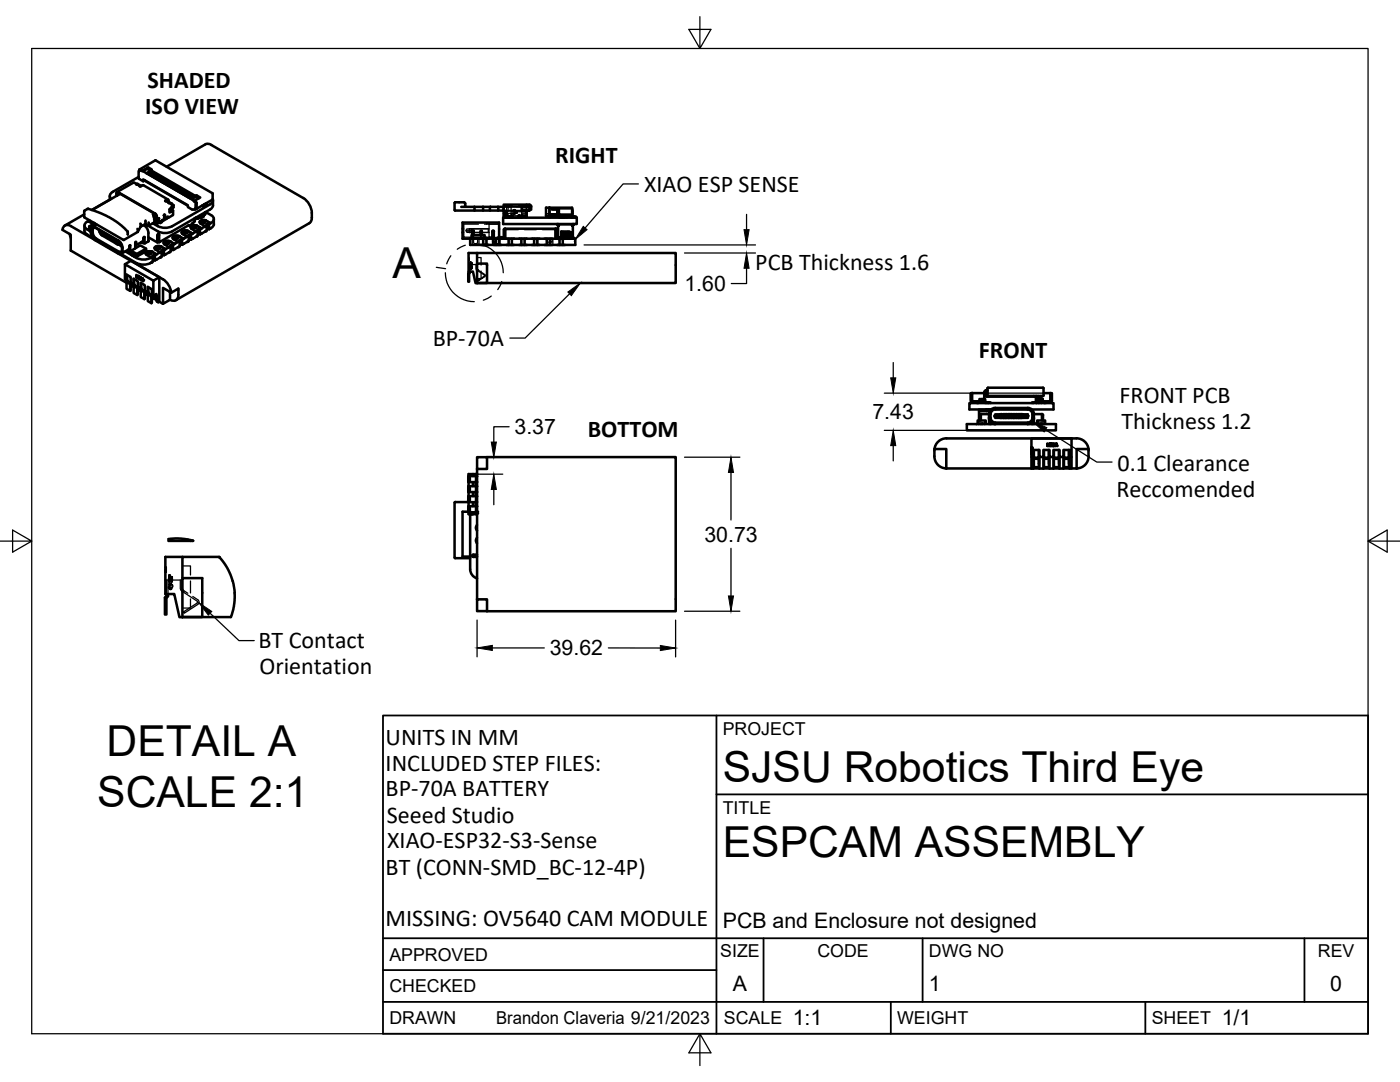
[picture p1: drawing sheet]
<svg xmlns="http://www.w3.org/2000/svg" width="279mm" height="216mm" viewBox="0 0 279 216" stroke-linecap="round" stroke-linejoin="round" font-family="sans-serif">
<!-- layer: Visible -->
<g fill="none" stroke="#000" stroke-width=".51">
<path d="M21.9 39.8l-3.6 2.1M21.9 39.1v.8M23.2 39.1l.1-.7h.3l7.4 4.2 .3 .6v1M23.2 39.1h.1M23.6 38.9l-.1-.3-.1 .4M23.6 38.7h.1M23.6 38.4l7.3 4.3M23.6 38.4l-.2 .1-.1 .6M23.7 38.5l-.2 .1 .2-.1M23.8 38.6l-.1 .2M24 38.7l-5.6 3.2M27.2 36.8l-.4-.3h-.2l-3.3 1.8"/>
<path d="M27.2 36.7l.2 .1M27.4 36.7l-.2 .1M27.4 36.8l.5 .3M27.4 36.7h.1M27.5 36.7l.7 .4M27.7 35.3l-5.2 3a.84 .84 0 0 0-.3 1.4M27.7 35.6v-1.4l.3-.3 10.8 6.2M27.7 35.5l.9 .7v-.4l8.9 5.2v.3l.8 .5M27.7 34.1h.1M27.8 34.1v-.3l.5 .3 1.3-.7 .7 .4-.2 .1 8.9 5.2 .2-.1 .8 .4-1.3 .7M27.9 37.1v.1M28.4 37l-.4 .2-.1-.1"/>
<path d="M28.6 37h-.2M28.6 37l4.9 2.8M28.9 36h.1M28.9 36l8.6 5M28.9 36l-.3 .2M29.6 33.4v.4M29.8 34.7l.1 .2M29.8 34.7l-.1 .1M30 34.8h.1M30 34.1l-.8 .5M30.1 34.1h-.1M30.1 34.1l-.7-.4-.9 .5"/>
<path d="M30.1 33.9v.3M30.2 34.9v.2M30.2 34.9l-.2 .1M30.3 34.9v.1M30.4 34.4l-.4-.2-.7 .4M30.5 34.4l-.5 .4-.2-.1 .6-.4 .1 .2M30.5 35.1l.1 .2M30.5 35.1l-.1 .1M30.7 35.2h.1M30.7 34.6l-.2-.1-.7 .4M30.9 34.6l-.6 .3h-.1l.6-.4 .1 .2M30.9 35.5h.1"/>
<path d="M30.9 35.3v.2M30.9 35.3l-.2 .1M31 32l-3.2 1.8M31.1 35.4h.1M31.1 32l11.3 6.5M31.1 34.8l-.2-.1-.7 .4M31.3 34.8l-.6 .4-.2-.1 .6-.3 .2 .1M31.3 35.5v.2M31.3 35.5l-.2 .1M31.4 35.6h.1M31.4 35l-.2-.1-.7 .4M31.6 35.7v.2"/>
<path d="M31.6 35.7l-.2 .1M31.6 35l-.5 .4-.2-.1 .6-.4 .1 .2M31.7 35.8h.1M31.8 35.2l-.2-.1-.7 .4M31.8 36l.2-.1v.2M32 35.2l-.6 .4-.1-.1 .5-.3 .2 .1M32.1 36h.1M32.1 35.4l-.1-.1-.8 .4M32.3 35.4l-.6 .4-.1-.1 .6-.3 .1 .1M32.3 36.3h.1M32.3 36.1v.2M32.3 36.1l-.1 .1"/>
<path d="M32.4 36.2h.1M32.5 35.6l-.2-.1-.7 .4M32.5 36.4l.2-.1v.2M32.7 36.5h.1M32.7 35.6l-.6 .4-.1-.1 .5-.3 .2 .1M32.8 36.4h.1M32.9 35.8l-.2-.1-.8 .4M33 35.9l-.6 .3-.1-.1 .6-.3 .1 .1M33 36.5l.1 .2M33 36.6h-.1M33.2 36.6h.1M33.2 36l-.2-.1-.7 .4"/>
<path d="M33.2 36.9l.2-.2v.2M33.3 33.3l7.7-4.5a1.15 1.15 0 0 1 1.2 .1l18.3 10.6a4 4 0 0 1 1.7 3.9M33.3 40l-.3 .2M33.4 40l.1 .2M33.4 36l-.6 .4-.1-.1 .5-.3 .2 .1M33.5 36.8h.1M33.5 36.2l-.1-.1-.8 .4M33.7 36.3l-.5 .3-.2-.1 .6-.3 .1 .1M33.7 36.9l.1 .2M33.7 37l-.2 .1M33.9 37h.1M33.9 36.4l-.2-.1-.7 .4"/>
<path d="M34.1 36.5l-.6 .3-.1-.1 .6-.3 .1 .1M34.1 37.1v.2M34.1 37.2l-.2 .1M34.2 37.2h.1M34.3 36.6l-.2-.1-.8 .4M34.4 36.7l-.5 .3-.2-.1 .6-.3 .1 .1M34.4 37.3l.1 .2M34.4 37.4l-.1 .1M34.6 37.4h.1M34.6 36.8l-.2-.1-.7 .4M34.8 36.9l-.6 .3-.1-.1 .5-.3 .2 .1M34.8 37.7h.1"/>
<path d="M34.8 37.5v.2M34.8 37.6l-.2 .1M34.9 37.6v.1M35 37l-.2-.1-.7 .4M35.1 37.7l.1 .2M35.1 37.8l-.1 .1M35.2 37.1l-.6 .3-.2-.1 .6-.3 .2 .1M35.3 37.8h.1M35.3 37.2l-.2-.1-.7 .4M35.5 37.3l-.6 .3-.1-.1 .6-.3 .1 .1M35.5 37.9l.6-.3 .1 .1-.6 .3zM35.5 37.9v.2"/>
<path d="M35.5 38l-.2 .1M35.6 38v.1M35.7 37.4l-.2-.1-.7 .4M35.9 37.5l-.6 .3-.2-.1 .6-.3 .2 .1M35.9 38.1v.2M35.9 38.3h.1M35.9 38.2l-.2 .1M36 38.2v.1M36 37.6l-.1-.1-.8 .5M36 38.5l.2-.1v.1M36.2 38.4l.6-.4 .1 .1-.6 .3zM36.2 38.5h.1"/>
<path d="M36.3 38.4v.1M36.4 37.8l-.2-.1-.7 .5M36.4 38.7l.2-.2v.2M36.6 37.9l-.6 .3-.1-.1 .5-.3 .2 .2M36.7 38.6v.1M36.7 38l-.1-.1-.8 .5M36.9 38.8l.1 .1M36.9 38.8l-.2 .1M37.1 38.8v.1M37.1 38.2l-.2-.1-.7 .5M37.1 39.1l.2-.2v.2M37.3 38.3l-.6 .3-.1-.1 .5-.3 .2 .2"/>
<path d="M37.4 39v.1M37.4 38.4h-.1l-.8 .4M37.6 39.2l.1 .1M37.6 39.2l-.2 .1M37.6 38.5l-.5 .3h-.2l.6-.4 .1 .1M37.8 39.2v.1M37.8 38.7l-.2-.2-.7 .5M38 38.7l-.6 .3-.1-.1 .5-.3 .2 .2M38 39.4l-.2 .1M38 39.4v.1M38.1 39.5h.1M38.1 38.9l-.1-.1-.8 .4"/>
<path d="M38.3 38.9l-.5 .3h-.2l.6-.4 .1 .2M38.5 39.1l-.2-.1-.7 .4M38.7 39.1l-.6 .4-.1-.1 .5-.4 .2 .2M39 39.3l-.3-.1-.7 .4M39 39.1v.2M39 39.3l-.8 .5M39 39.3l.6 .3M39.2 39v.4M42.4 38.5v1.3l-3.2 1.9-.2-.2v.3M42.4 39.7a.88 .88 0 0 1-.5 1.1M42.5 40v1.2l-.3 .4-7.8 4.6a3.1 3.1 0 0 1-2.9 0l-2.5-1.5 .6 .3 .1-.6M13.9 46.7l.2 .8"/>
<path d="M16.8 42.8l-3.8 2.2M16.8 45l.1 1.2a2.57 2.57 0 0 0 1.5 1.2M16.9 42l.7-.3 2.4 .8 1.9 .9 1.7 1.1 1.3 1.1 .6 .6v.6M16.9 43.4l7.7 4.5M16.9 42v1.4M17.4 44.2l.2-.1 .9 .6M17.4 45.8l.7 .4M17.4 44.2l-.5 .6 .2 .7 .3 .3M17.4 41.7h.1M17.8 45.9l.3 .2zM17.9 44l-.3 .1M17.9 45.8l-.1 .1"/>
<path d="M18.1 45.8a2.11 2.11 0 0 0 .9 2.1l4.6 2.7h.6l.3-.5M18.1 46.1h.1M18.1 46v.1M18.2 45.4l-.4-.2v.5l.3 .2M18.2 45.9v.6M18.2 46.5a1.67 1.67 0 0 0 .8 1.3M18.2 45.9l.3-.5h.5l4.6 2.7M18.5 46.4a1.48 1.48 0 0 0 .7 1.2M18.5 44.7h.1M18.7 44.4l.2 .1M18.8 47.8l-4.6-2.7a1.02 1.02 0 0 0-1.1-.2 1.02 1.02 0 0 0-.6 1l1.6 .9v3.2l11.2 6.4M18.8 45.4l-.2 .2-.1 .8"/>
<path d="M18.9 44.6l-1.1 .6M19 47.8l4.9 2.7 .4-.2v-.9M19 45.3l4.6 2.6 .5 .5a2.15 2.15 0 0 1 .3 1.7M19 45.3h-.6l-.3 .5M19.2 47.6l4.5 2.6M19.2 44.8l-.8 .5M19.7 45.9l.5 .8M19.9 46v.4M20.2 46.1v.6l.3 .2M20.2 46.7v.1l.3 .2M20.2 46.6h-.2M20.3 46.9l3.1 1.8"/>
<path d="M20.3 46.2v.1l3.3 2M20.3 46.3v.2M20.6 46.8l-.1 .2 .1-.2-.3-.3 3.1 1.8M23 48.3v.2l.4 .2v-.2M23.4 48.7h.7M23.4 48.7l.8 .1M23.4 48.3v.2M23.6 48.1a1.67 1.67 0 0 1 .7 1.3M23.8 48.3h-.4M23.8 50.7l8.7 5M24 48.5l-1-.2 .4 .2h.6M24.1 50.7l3.2 1.8"/>
<path d="M24.2 48.9l-.2 .1 .3 .2M24.3 49.1h.1M24.3 50.2l-.3 .1-.3-.1M24.6 47.9h.1M24.9 52.7l5.7 3.3v3l-.3-.1v-1.2l-.8-.5v1.2l-.6-.4v-1.1l-.9-.5v1.2l-.5-.4v-1.1l-.9-.5v1.1l-.5-.3v-1.1l-.9-.5v1.1l-.3-.1zM24.9 52.7l1.2-.7 5.7 3.3v4.9M25 50.2l2.7 1.5 1.4 .1 1.1-.4-1.1-.8a.84 .84 0 0 1 1.2-.4M25.3 56.3l.7 .4v1.3l-.7-.4zM25.4 54.9v1.1l.7 .4-.1 .3M25.4 55.8l-.2 .1M25.4 56l-.1 .3M25.5 46.8h.1"/>
<path d="M25.5 46.7h.1M25.5 49.8l-1.3 .9M25.6 49.8l.4-.9v1.3M25.8 50l-.1 .2h.3M25.8 49.6v.7M26.1 56.6l.1 .6M26.1 50.7l.4 .3zM26.2 56.5l-.1 1.5h-.1M26.2 50.1l-.2 .1M26.3 50.6l-.2 .1M26.4 56.6v.5l-.3 .1M26.4 57.1l.3 .1"/>
<path d="M26.6 50.8l-.1 .1M26.7 57.1l.7 .4v1.4l-.7-.4zM26.7 51l.3 .3zM26.7 50.8l-.2 .2M26.8 55.7v1.2l.7 .3M26.8 56.6l-.2 .1M26.8 56.9l-.1 .2M26.9 50.9l-.2 .1M27.2 48.3v.2M27.2 51.1l-.2 .1M27.2 48.3l-.2 .1-.1 1.2M27.2 48.5l-.2 .5"/>
<path d="M27.2 54.9l.2 .5-.2-.1zM27.2 55.2v.1M27.2 51.2l-.2 .1M27.3 52.5l1.3 .3 1.4-.3M27.3 50.7l1.8-1.1v.5l-1.8 1.1zM27.3 50.7l-1.1-.7v.5l1.1 .7M27.4 45.7l.1 .5M27.4 55.1l.3 .1h-.2l.2 .3-.2-.1zM27.5 55.2h-.1M27.5 46.3l-2.8 1.6M27.5 55.1h.1M27.5 57.4l.1 .6"/>
<path d="M27.5 57.3l-.1 .2M27.5 46.2v.1M27.6 57.3l-.2 1.6M27.6 55.5h.1M27.6 55.1h.1M27.7 55.2l.2 .1-.1-.1 .1 .3-.1 .1 .1 .1-.2-.1zM27.8 55.2h.1M27.8 55.6h-.1M27.8 55.4h.1M27.8 57.4v.5l-.3 .1M27.8 57.9l.3 .2M28 55.3l.2 .2v.3l-.2-.1z"/>
<path d="M28 44.6l.1 .1M28 55.4v.3h.2M28 55.7h.1M28.1 55.4h.1M28.1 44.7v.5M28.1 45.2l-.6 1.1M28.1 45.2h.1M28.1 57.9l.7 .4v1.4l-.7-.4zM28.1 55.4l.2 .2M28.1 55.8h.1M28.2 48.3l.2 .2M28.2 56.5v1.2l.7 .3"/>
<path d="M28.2 57.5l-.2 .1M28.2 57.7l-.1 .2M28.3 55.7v.1M28.4 48.5h.1M28.4 55.6l.2 .5-.3-.2zM28.4 55.8l-.1 .1M28.4 55.8v.1M28.5 55.6v.3M28.5 55.6h.1M28.5 55.6l-.1 .2 .2 .1M28.5 55.6h-.1M28.6 55.9h-.1"/>
<path d="M28.6 56v.1M28.6 44.9l.1 .1M28.6 47.5v1M28.6 48.4l-.1 .1M28.7 47.6l-.3 .6-1.4 .8M28.7 45l.6 .5a3.4 3.4 0 0 1 .3 2.7l-.7 .4-.3-.2M28.9 47.3v1.3M28.9 47.3h-.1l-.2 .2M28.9 58.3l.1 .6M28.9 58.1l-.1 .2M29 58.1l-.2 1.6M29 44.7l-.9 .5"/>
<path d="M29 44v.6M29.1 49.6l-1.1-.6-1.8 1M29.1 49.9v.2M29.2 50h-.1M29.3 58.7l-.4 .1M29.3 58.3v.4M29.3 58.7l.2 .2M29.5 58.7l.7 .4v1.4l-.7-.4zM29.6 50.4l.3-.1 .3 .3-.5 .2-.2-.2zM29.6 48v.2M29.6 57.3v1.2l.7 .4M29.6 58.3l-.1 .1"/>
<path d="M29.6 58.5l-.1 .2M29.6 47.3l1.8 1.1M30.2 51.4l.3-.2v1l-.5 .3M30.3 50.2l-.5-.1a.66 .66 0 0 0-.8 .5M30.3 50.2l.9 .6M30.3 58.9l-.1 .2M30.3 59.1l.2 .6M30.4 58.9l-.2 1.6M30.5 42.7l.3 1.2M30.5 52h.5M30.6 59l.6-.3 .4 1.6 .2-.1M30.7 59.5l-.2 .2-.2-.1"/>
<path d="M30.7 59v.5M30.7 59.5l.5 .4M30.7 44.4l-.1 .1M30.7 43.7l.2 .1M30.8 42.6l-.2 .2M30.8 58.9l.3 .1M30.8 43.9v.4l-1.1 .7M30.8 49.5a.92 .92 0 0 1 1.3-.3l-.5-.1a.6 .6 0 0 0-.7 .5l1.1 .8-.8 .4-.9-.6M30.9 42.7l-.2 .6M30.9 50.9v1.1l.3-.2M31 42.7l.2 .3 .1 .7M31 51h-.5v.2"/>
<path d="M31 58.8l.3 1.4 .3 .1M31.1 44.3l-.5 .2M31.1 42.9v1.3M31.1 44.2l.1 .1M31.1 44.2v.1M31.2 44.2l.1 .5M31.2 51.8h.1M31.2 50.8l-.3 .1M31.4 49.4l.3-.1 .3 .3-.5 .1-.2-.1zM31.4 43.7v.4M31.4 46.9l.2-.3v1.7l-.2 .1v-1.5M31.6 46.8v1.5h.2"/>
<path d="M31.6 46.6l.2 .3M31.7 43.6h.1M31.7 43.6v.4l-.4 .3v.4l1-.6 .1-.2h.2M31.7 44h-.1l-.4 .2 .1 .1M31.7 43.6l-.4 .1 .1 .2M31.8 55.3l-1.2 .7M31.9 44.4l.1 .1M32.2 44.2l.1 .2M32.3 50.2v1l-1.1 .6M32.3 50.2l-.3 .2M32.3 44.3l-.3 .2M32.3 50.9h.5"/>
<path d="M32.4 43.9h.1M32.5 55.7a3.9 3.9 0 0 1 1.7 2.7M32.5 43.9l-.1 .2M32.6 48.5a.92 .92 0 0 1 1.3-.4l-.5-.1a.49 .49 0 0 0-.6 .2 .49 .49 0 0 0 0 .6l1 .5-.8 .4-.9-.5 .9 .5-.3 .2v1M32.8 49.9h-.5v.3M32.8 43.4l-.1 .1M32.8 42.9h.1M32.8 42.8l.1 .1M32.8 42.9l-.1 .1M32.9 42.9v.1h-.1M32.9 43.1v.1M32.9 43.1l-.1 .3"/>
<path d="M32.9 43.2l-.1 .2M33 50.7l-.3 .2M33 50.7v.1M33.1 40.1l.6 .3M33.1 48.3h.4l.3 .2-.5 .2-.2-.2zM33.2 40.1h-.2l.5-.3 .1 .4M33.3 40l.9 .6 .1 .2M33.3 43.6l-.9 .5M33.4 43.3l.2 .2M33.6 43.3h-.1l-.2 .3M33.7 40.4v.1M33.7 40.4l.5 .3"/>
<path d="M33.9 58.3v1.5l-1.4 .8v-3.2l1.7 1 1.4-.8v.2a1.99 1.99 0 0 1-.5 2.1l-.7 .1-.5-.2M34 41.8v.4M34.1 49.9h.4M34.1 49.1v1l-1.1 .7M34.1 49.1l-.3 .2M34.1 40.7h.1M34.2 40.7l.3 .3M34.4 47.4a.92 .92 0 0 1 1.3-.3l-.5-.1a.49 .49 0 0 0-.6 .2 .49 .49 0 0 0 0 .5l1 .6-.8 .4-.9-.5 .9 .5-.3 .2M34.5 40.9h-.1M34.5 40.9h.1M34.5 48.9v1M34.5 48.9h-.4v.2"/>
<path d="M34.5 40.9l-.7 .9v.6l.7-.4v.9l-.9 .6v-.2M34.5 42l-.1-.1-.6 .3M34.5 41.5l-.7 .4M34.6 40.9v.4M34.6 41.3v.1M34.8 49.7l-.3 .2M34.8 49.7h.1M34.9 47.3l.4-.1 .3 .3-.5 .2-.2-.2zM35.9 48.8h.4M35.9 48.1v1l-1.1 .6M35.9 48.1l-.3 .2M36.2 46.4a.92 .92 0 0 1 1.3-.3l-.5-.1a.49 .49 0 0 0-.6 .1 .49 .49 0 0 0 0 .6l1 .5-.8 .4-.9-.5 .9 .6-.3 .1v1.1"/>
<path d="M36.3 47.8h-.4v.3M36.6 48.7l-.3 .2M36.6 48.7h.1M36.7 46.3l.4-.1 .3 .3-.5 .1-.2-.1zM37.4 47.2l.3-.1v1l-1.1 .6M37.7 47.8h.4M37.7 45l-5.9 3.3v-1.4M37.9 44.9l-.3 .1M38 45.4a.92 .92 0 0 1 1.3-.4l-.5-.1a.49 .49 0 0 0-.6 .2 .49 .49 0 0 0 0 .6l1 .5-.8 .4-.9-.5 .9 .5M38.1 46.8v1M38.1 46.8h-.4v.3M38.4 46.6l-.3 .2"/>
<path d="M38.4 44.6l-.5 .4M38.4 47.6l-.3 .2M38.4 47.6h.1M38.5 44.5l-.1 .1M38.5 45.2h.4l.3 .2-.5 .2-.2-.2zM38.7 40.1l.3 .2M38.7 40.1l.5 .3v1.3h-.3M38.8 40.1h-.1M38.8 43.6v.7l-.4 .2v.2M39 40.3h.1M39 43.5l-.2 .6M39 43.5l-.1 .2"/>
<path d="M39 40.3v1.3l-.2 .2h-.5M39 43.6h.6M39.2 46.2l.3-.2v1l-1.1 .6M39.5 46.8h.4M39.6 43.3l-.4 .1M39.8 44.3a.92 .92 0 0 1 1.3-.3l-.5-.1a.49 .49 0 0 0-.6 .2 .49 .49 0 0 0 0 .5l1 .6-.8 .4-.9-.6 .9 .6M39.9 45.8v1l.3-.2M39.9 45.8h-.4v.2M40 43.2l.2 .3-.2-.1M40 43.2l.4-.2 .2 .1-.4 .4M40 43.2l-.4 .4M40.2 45.6l-.3 .2"/>
<path d="M40.2 46.6h.1M40.3 41.1l.4 .1 .2-.1M40.3 44.2l.4-.1 .3 .3-.5 .1-.3-.1zM40.4 41h.4M40.6 43.1l-.4 .2M40.8 40.8v.1M40.8 40.7l.2 .1M40.8 40.9v.2M41 45.2l.3-.2v1l-1.1 .6M41 42.7l-.5 .4M41 42.7v-.3l-.1 .2-1.3 .7M41 42.3v.1"/>
<path d="M41 40.8h.2M41 42.3l1.1 .6 .6 .6-.2 .7-.4 .3M41.1 40.6h.2M41.3 45.7h.4M41.3 40.6l-.1 .2M41.3 40.9h-.5M41.3 40.7v.2M41.7 44.7v1M41.7 44.7h-.4v.3M41.9 40.8l-7.5 4.3a3.5 3.5 0 0 1-3.9-.5M42 45.6l-.3 .1M42 45.6h.1"/>
<path d="M42.1 44.5l-1-.5 .9 .6-.3 .1M42.7 43.7v1M42.7 44.7l-.2 .4-.5 .5M61.7 44.5l-26.6 15.4M62.2 43.4a1.2 1.2 0 0 1-.5 1.1M90.7 40.5v1.4M90.7 41.9l.1 .1M90.8 42h9.7v.2M90.8 40.4h.8a1.01 1.01 0 0 1 1.3 .3l-.1 .5 .2 .1M90.8 40.4l-.1 .1M92.1 41.3h8.4M93.6 54.2l-.1 .3v1.7h.1v-1.6l.2-.4"/>
<path d="M93.8 47.6h-1.5v-3.2h7.3v4.5M93.8 47.6h21v1.3h-21zM94.1 46.9h2.6v.6h-2.6zM94.1 47.5l-.2 .1M94.3 46.4v.5M94.3 46.1h.2M94.3 46.4h.2M94.3 46.1v.3M94.3 46.1l.1-.1 .1 .1v.8M94.3 47.5v.1M94.5 47.5v.1M94.7 41.3v.7"/>
<path d="M95.2 50.5h-1.7v3.7h.9l.5 2.3h.3M95.2 52.6h2v3.9h-2zM95.2 52.6v-2.1h39.7v6h-39.7M95.2 56.5h.1M95.2 53.7h.1M95.8 47.5l-.2 .1M95.9 46.4h.3M95.9 46.1v.8M95.9 46.1h.2l.1 .3M96 48.9h1.5M96 47.6h1.5M96 47.6h.1"/>
<path d="M96.2 47.5v.1M96.2 46.4v.5M96.4 41.3v.7M96.4 47.6v1.3M96.5 47.5v.1M96.7 47.5l.2 .1M97.1 47.6v1.3M97.5 47.6h.1M97.9 41.3l-.1 .7M98.3 47.5l.1 .1M98.5 48.9h1.6M98.6 46.2l-.1 1.4h1.6"/>
<path d="M98.6 46.2l-.2-.2-.1 .2v1.4M99 47.6v1.3M99.4 41.3v.7M99.6 47.3h.6v.3M100.1 47.6h.1M100.4 43.4h14.7v1.3h-14.7zM100.5 41.3v.1M100.5 41.4v.5M100.5 41.9v.3M100.5 43.1v.3M100.5 41.3v.6M100.5 42.2v.5"/>
<path d="M100.5 41.9v.1M100.5 41.9l.6 .2v.6h-.6v.4h1.5l.1-.2 .2 .5M100.5 45.8v1.8M100.5 42.1h.1M100.8 45.6h.1M100.8 45.6l-.2 .2M100.8 45.8v1.8M101.1 48.9h1.5M101.1 47.6h1.5M101.1 47.6h.1M101.1 43.1v.2M101.1 43.3h1.2"/>
<path d="M101.1 43.3v.1M101.5 43.3v.1M101.5 47.6v1.3M101.5 43.3h.4M101.9 43.3v.1M102.2 47.6v1.3M102.6 42.7h.1M102.6 42h.1M102.6 42l.2 .3M102.6 47.6h.1M102.6 41.9l.2 .2M102.6 41.9l-.1 .1h.3"/>
<path d="M102.8 42.4l-.2 .2M102.8 42.1v.2M102.8 42.4h.1M103.5 43.3h1.5M103.5 43.3v.1M103.6 48.9h1.5M103.6 47.6h1.1M103.8 43.3v.1M103.9 43.3v.1M104 43.3v.1M104.1 47.6v1.3M104.1 42h1.5h-1.5"/>
<path d="M104.1 41.3l1-.3v.1zM104.4 41.3h.7M104.5 41.2h1.1v.1M105 43.2v.1M105.1 43.2l-.1 .1M105.1 41v-.2h-4.6v.5M105.1 40.8h.5l.4 .2v.8h-.2v-.6l-.1-.2M105.1 41h.6M105.1 41.1v.1M105.1 42v.2M105.1 47.6h-.4v1.3M105.6 41.3h-1.5v.9h1v1h-1.3l-.2-.3-.1 .2v.3"/>
<path d="M105.6 41.3l.2 .1-.1 .5v-.5M105.6 41h.1M105.6 41.3l.1 .1M105.7 41.9l-.1 .1M106.2 48.9h1.5M106.2 47.6h.4v1.3M106.6 47.6h.6v1.3M107.7 47.6h-.5M108.7 48.9h1.5M108.7 47.6h.4v1.3M109 41.4h.6M109 41.4v.1"/>
<path d="M109.1 47.6h.7v1.3M109.6 41.4v1.7h-.6v-1.6M109.6 41.4h4.6v1.8M109.6 42.8h.1M109.7 41.4v1.8M109.7 43.2h1.9M109.7 43.2v.2M109.7 42.9h4.5M110.2 47.6h-.4M110.8 45.6v2M110.8 45.6h-10v2M110.8 45.8h.2v1.8"/>
<path d="M110.8 45.6h.2M111 45.6l.2 .2-.1 1.8M111.2 44.7l-.1 .1h.2M111.2 48.9h1.6M111.2 47.6h.5v1.3M111.3 44.8l.2 .2M111.5 44.7v.1M111.6 43.2h.4M111.6 43.2v.2M111.7 47.6h.6v1.3M112 43.2h.1M112 43.2v.2"/>
<path d="M112 47.6h.1M112.1 47.1h2M112.1 46.9h2M112.1 46.4h2M112.1 46.9v.2M112.1 46.4v.5M112.1 47.1v.2M112.1 47.6h.1M112.1 47.1h1.9M112.1 47h1.9M112.1 47.1h.1M112.2 43.2h.4"/>
<path d="M112.3 43.2v.2M112.6 43.2v.2M112.6 47.6h.1M112.8 47.6h-1v-.3h2.6v.3h-1M113.4 47.6v-.1h-.6v.1h-.5M113.5 47.6h.1M114 47.1h.1M114 47v.1M114 47.6h.1M114.1 46.4l-.1 .6M114.1 43.2v.2M114.1 47.1v.2"/>
<path d="M114.1 47.6h.1M114.2 41.7v1.5h-1.6M114.2 42.1v.5M114.2 43l.7 .2M114.2 44.7v.1M114.3 47.3v-2.3h-.1v-.3h-2.7v.3h-.1v2.6l.4-.1M114.4 44.8l-.2 .2M114.4 47.5h.2v.1M114.5 44.7v.1h-.1M114.9 43.2l.1 .2M31.8 60.2l.7 .4M32.5 60.6h.1"/>
<path d="M194.1 78.4l-.1 1.8M195.5 79.8h.5v.3M196 79.8h.2M196 79.6v.2M196.2 79.6v.2M196.4 79h.2v-.7l.3-.1v.9h9.8v1.2h-.7v.1M196.4 79.8h-.2v.3h.2l.2 .3M196.4 78.4l-2.6 .1-.1 1.4h.3M196.4 79.6h-.9v.5h-1.5M196.4 78.9h.1M196.5 78.9l.1 .1M196.9 79.1l.1-.1h9.8l-.1 .1"/>
<path d="M196.9 78.2h.1v.8M197 78.4h.1M197.1 77.8a.52 .52 0 0 0-.7 .5v1.9M197.1 78l-.3 .1-.2 .2M197.1 77.9a.42 .42 0 0 0-.6 .4v.6M197.1 77.4h11.1l.1 1.5-11.1 .1zM206.3 79h.1M206.8 79v1.2M206.8 79.2h.2M206.8 79.8h.2M206.8 80h.2M207 79v1.2"/>
<path d="M207.2 79v1.3M207.2 79.2h.1M207.2 79.8h.1M207.3 79v1.3l.3-.2M207.6 79l.2 .1M207.7 79.7v.6M207.8 79v1.2M207.8 79.8h.3M208.3 78.4l1.6 .1v1.4h-.3M209.6 78.4v.1M209.6 78.5v1.7M93.5 95.1h.1v1h-.1z"/>
<path d="M93.5 97.1h.1v1h-.1zM93.5 99.1h.1v1h-.1zM93.5 96.2h1.4M93.5 95h1.4M93.5 98.2h1.4M93.5 97h1.4M93.5 99h1.4M93.5 96.1v1M93.5 98.1v1M93.6 95.1h.2v1h-.2M93.6 97.1h.2v1h-.2M93.6 99.1h.2v1h-.2"/>
<path d="M94.4 94.6v.4M94.4 96.2v.8M94.4 98.2v.8M94.9 94.6v.4h.3M95.2 98.2h-.3v.8h.3M95.2 96.2h-.3v.8h.3M95.2 94.6h-1.7v.5M95.2 95.1h-.2v1h.2M95.2 97.1h-.2v1h.2M95.2 99.1h-.2v1h.2M95.2 91.2h2v2.4h-2zM95.2 93.6v6.6"/>
<path d="M97.2 91.2h37.7v30.8h-37.7v-2.4h-2v2.3h2M186.5 89.6h2.3v3.9M188.9 93.5a2.42 2.42 0 0 1-2.4-2.4 2.86 2.86 0 0 1 1.8-3.6h26.5a2.38 2.38 0 0 1 2.4 2.4 2.78 2.78 0 0 1-1.8 3.5l-.6 .1M188.9 93.5h16.9M193 84.6h17.7v1.3h-17.7zM193.7 80.4v-.2h1.5v.2M195.2 80.2l-.2 .2M195.3 84.5h-.2v-.6h1.6v.6h-.2M195.3 84.5h.5v.1M195.3 84.5v.1M195.4 82h2.1M195.5 80.1h.5v.1h.2v-.1"/>
<path d="M195.5 82.8v1.1M195.8 82.6l-.2 .2M195.8 84.5h.3M196.1 84.5h.4v.1M196.1 84.5v.1M196.4 80.2h.1M196.8 81.8h.2v.2h-.2v-.3h-1.4v2.2M197 81.8l.2-.1v.3h.2v-.2h-.2M197.3 80.4v-.1h-.7l-.1-.6h.1l.1 .5 1 .1v.1M197.4 81.8l.2-.1v.2M197.4 82.7v1.9M197.4 83.4a1.26 1.26 0 0 0 1.2 1.2"/>
<path d="M197.5 82.7a1.33 1.33 0 0 0 1.1 1.8h6.5M197.6 81.8h.1M197.7 82.7a1.31 1.31 0 0 0 .6 1.5l6.8 .1M197.7 84.2v.4M197.7 84.5l.1 .1M197.8 81.7v.1M197.8 81.7h.1M197.8 81.7h-4.3v-1.3h16.7v1.3h-4.3M198.6 83.1v.3l1-.1M198.6 81.4h6.5M198.6 81.6h6.5M198.6 81.5a1.1 1.1 0 0 0-1.1 1.1"/>
<path d="M198.6 81.4a1.26 1.26 0 0 0-1.2 1.2h-1.7v1.3M199.5 82.7l.1 .1M199.6 82.9v.2h.5v-.2h-1.6v.2h1.1M199.6 83.1v.2h4.5v-.2M199.7 83.4h.3M199.7 82.7h.3M200.2 83.4h.3M200.2 82.7h.3M200.7 82.7h.3M200.7 83.4h.3M201.2 82.7h.3M201.2 83.4h.3"/>
<path d="M201.7 83.4h.3M201.7 82.7h.3M202.2 83.4h.3M202.2 82.7h.3M202.7 83.4h.3M202.7 82.7h.3M203.2 83.4h.3M203.2 82.7h.3M203.7 82.7h.3M203.7 83.4h.3M204.1 82.8l1-.1v.2M204.1 82.8h-4.5v.1"/>
<path d="M204.1 83.3l.1 .1h-4.7M204.1 82.8v.1M204.2 82.9v.2h-.6v-.2h1.6v.2h-1M204.2 82.7h-5.6v.2M205.1 81.7h-6.5a.94 .94 0 0 0-.9 .9M205.1 81.4a1.26 1.26 0 0 1 1.3 1.2h1.5M205.1 81.5a1.1 1.1 0 0 1 1.1 1.1M205.1 81.7a.94 .94 0 0 1 .9 .9M205.1 83.1v.3h-.9M205.8 87.5h8v3.7h-.4v-1.4h-1.2v1.4h-.8v-1.4h-1.2v1.4h-.8v-1.4h-1.2v1.4h-.8v-1.4h-1.2v1.4h-.4zM205.8 89.8h.1M205.8 89.5h.1"/>
<path d="M205.8 89.8v.2M205.8 89.7v.1M205.8 89.5v.2M205.8 89.2v.3M205.8 90.1v.6M205.8 91.2v2.3h.4v-2.3M205.8 89.7h.1M206 82.7a1.28 1.28 0 0 1-.5 1.5l-.4 .1M206 84.5l-.1 .1M206 84.2v.4M206.2 82.7a1.31 1.31 0 0 1-1.1 1.8M206.2 93.5h1.2"/>
<path d="M206.3 91.5h1v1.7h-1zM206.3 89.8v1.5h1v-1.5M206.3 82.7v1.9M206.3 91.3v.2M206.4 83.4a1.26 1.26 0 0 1-1.3 1.2M206.7 80.3l-.5 .1M206.7 80.3h.1M206.8 80.2l-.1 .1M207 80.3h.2M207 80.2l-.1 .2M207.2 84.5h-.2v-.6h1.6v.6h-.2M207.2 84.5h.4v.1"/>
<path d="M207.2 84.5v.1M207.3 80.2h-.1l.1 .2M207.3 91.3v.2M207.3 89.8v2.8M207.4 80.3h.1M207.4 91.2v2.3h.8v-2.3M207.5 80.3l.3 .1M207.6 84.5h.3M207.8 80.1h.3M207.9 82.6v1.3M207.9 84.5h.5v.1M207.9 84.5v.1"/>
<path d="M208 82.6l.2 .2v1.1M208.2 93.5h1.2M208.3 91.5h1v1.7h-1zM208.3 89.8v1.5h1v-1.5v2.8M208.3 91.3v.2M208.4 80.2h1.5v.2M208.4 80.2v.2M208.5 80.2l.2 .2M209 88.5l.1 .4 .2 .1h-.3zM209.3 91.3v.2M209.4 88.6l.3-.1-.3 .2 .1 .2 .2 .1-.3-.1zM209.4 91.2v2.3h.8v-2.3"/>
<path d="M209.6 80.1h-1.5v-.5l-.5 .1v.4h.1M209.8 88.5h.2l-.2 .1v.1h.2l-.2 .1v.1l.3 .1h-.3zM210.2 88.5l.3 .1v.4h-.3zM210.2 88.6l.3 .1-.1 .2h-.2zM210.2 93.5h1.2M210.3 91.5h1v1.7h-1zM210.3 89.8v1.5h1v-1.5v2.8M210.3 91.3v.2M210.8 88.5l.3 .5-.2-.1-.3 .1zM210.8 88.6l.1 .2h-.2zM211.3 91.3v.2M211.4 91.2v2.3h.8v-2.3"/>
<path d="M212.2 93.5h1.2M212.3 91.5h1v1.7h-1zM212.3 89.8v1.5h1v-1.5v2.8M212.3 91.3v.2M213.3 91.3v.2M213.4 91.2v2.3h.4v-2.3M213.8 93.5h1M217.2 89.6h-2.3v3.9M33.2 118.5v.4l-.3 .4v3.3h.3v-3.2l.3-.4v-.5M33.7 107.6l2.3-.1 2.6 .4h-4.9zM36.4 111.1h-3.4v7.4h1.8l1 4.6h.6M36.4 115.4v-4.3h7.4l1.1 1.5 1.1 2 .6 1.8 .2 1.9"/>
<path d="M36.4 115.4h4v7.7h-4zM36.4 117.7h.1M38.5 107.9h-.5M46.8 118.3l-.1 2.6-.6 2.2h-9.7M90.7 100.3v11M90.7 111.3l.1 .1M90.8 100.2h4.1M90.8 111.4h3M90.8 100.2l-.1 .1M93.5 101.1h.1v1h-.1zM93.5 102.2h1.4M93.5 101h1.4"/>
<path d="M93.5 100.1v1M93.6 101.1h.2v1h-.2M93.8 102.6h.5M93.8 102.6v11a1.92 1.92 0 0 0 1.4 1.8M94.3 110.8v.2M94.3 111.1h.9M94.3 110.8h.9M94.4 100.2v.8M94.4 102.2v.4M94.5 111.1h.7M94.5 110.7h.7M94.5 110.7l-.2 .2 .2 .2"/>
<path d="M94.5 110.8v.3M94.9 102.2h.3v.4h-.3zM94.9 100.2h.3v.8h-.3zM94.9 102.6h-1.4v-.5h-1.2v9h1.5M95.2 101.1h-.2v1h.2M95.2 101v1.2M95.2 102.6v17M95.2 107.3l-.2 .6 .2 .5M95.2 104.8l-.2 .5 .2 .6M36.4 123.1h.1"/>
</g>
<g fill="#000">
<circle cx="33.4" cy="40" r=".25"/>
<circle cx="27.6" cy="55.1" r=".25"/>
<circle cx="28.6" cy="55.9" r=".25"/>
<circle cx="30.2" cy="52.4" r=".25"/>
<circle cx="30.2" cy="51.4" r=".25"/>
<circle cx="30.3" cy="50.2" r=".25"/>
<circle cx="32" cy="51.4" r=".25"/>
<circle cx="32" cy="50.4" r=".25"/>
<circle cx="32.1" cy="49.2" r=".25"/>
<circle cx="33.8" cy="49.3" r=".25"/>
<circle cx="33.8" cy="50.3" r=".25"/>
<circle cx="33.9" cy="48.2" r=".25"/>
<circle cx="35.6" cy="49.3" r=".25"/>
<circle cx="35.6" cy="48.3" r=".25"/>
<circle cx="35.7" cy="47.1" r=".25"/>
<circle cx="37.4" cy="48.3" r=".25"/>
<circle cx="39.2" cy="47.2" r=".25"/>
<circle cx="41" cy="46.2" r=".25"/>
<circle cx="95.2" cy="53.9" r=".25"/>
<circle cx="96.4" cy="48.9" r=".25"/>
<circle cx="96.6" cy="48.9" r=".25"/>
<circle cx="96.8" cy="48.9" r=".25"/>
<circle cx="96.9" cy="48.9" r=".25"/>
<circle cx="97.1" cy="48.9" r=".25"/>
<circle cx="205.8" cy="89.6" r=".25"/>
<circle cx="205.8" cy="89.9" r=".25"/>
<circle cx="205.8" cy="89.3" r=".25"/>
<circle cx="205.8" cy="90.4" r=".25"/>
<circle cx="205.8" cy="90.3" r=".25"/>
<circle cx="205.8" cy="89.8" r=".25"/>
<circle cx="205.8" cy="89.5" r=".25"/>
<circle cx="205.8" cy="89.4" r=".25"/>
<circle cx="205.8" cy="90.6" r=".25"/>
<circle cx="205.8" cy="90.2" r=".25"/>
<circle cx="36.4" cy="118" r=".25"/>
<circle cx="93.8" cy="102.6" r=".25"/>
<circle cx="93.9" cy="102.6" r=".25"/>
<circle cx="94.2" cy="102.6" r=".25"/>
<circle cx="95.2" cy="102.1" r=".25"/>
<circle cx="95.2" cy="102.4" r=".25"/>
</g>
<!-- layer: Hidden -->
<g fill="none" stroke="#000" stroke-width=".25">
<path d="M92.3 44.6l.3 .1v2.6h6.2v.9M92.6 47.3l-.3 .2M92.6 44.7h2.9M93.5 52h.1M93.5 52.8h1.7M93.5 51.9h.1M93.5 51.8h.1M93.5 51.5h.1M93.5 51.6h.1M93.5 51.7h.1M93.6 51.5l-.1 .5M93.6 52.8v1.4"/>
<path d="M93.8 52.8v1.4M93.8 52.7l.2-.1zM93.9 52.9l.1 .1zM93.9 52.8l.1 .1zM93.9 52.9h.1M93.9 52.7l.1 .1zM93.9 52.5l.1 .1zM93.9 52.2l.1 .1-.1 .1zM93.9 53.2l.1-.1 .2 .2v.3a.17 .17 0 0 1-.3 .1 .17 .17 0 0 1 0-.3l.1-.1-.1 .3 .2 .1 .1-.4-.2-.1-.1 .1zM93.9 52.4l.1 .1zM93.9 47.5v.1M94 52.3h.1"/>
<path d="M94.1 52.9l.1 .1zM94.1 52.8l.1 .1zM94.1 52.7l.1 .1zM94.1 52.4l.1 .1h-.1zM94.1 45.9v.2h-1.1v-.2h1.6l-.1 .2M94.1 46.1h.2M94.1 52.6l.1 .1zM94.1 52.6h.1zM94.1 45.7h-.9l-.1 .6 1 .1v-.3M94.2 52.5h.1M94.1 46.9v.6M94.3 46.9v2"/>
<path d="M94.3 47.5v.1M94.5 47.6v.8l.3 .2 .4-.1 .2-.7 .2-.2v1.3M94.5 46.4h1.4M94.5 46.9v.6M95 48.9h1M95 48.9h.1M95 52.8l.1 1.1 1.6 1v.2l-1.4 .9 .1 .1 1.4-.9 .1-.3-1.7-1.2-.1-.9M95.2 51.4h.8v1.5M95.9 46.9l-.1 .6M96 54.1v1.5h-.8M96.2 46.9v.6M96.4 47.6v1.3"/>
<path d="M96.5 48.9h.1M96.5 47.5v.1M96.7 44.7h2.9M96.7 46.9v.6M96.9 47.5h.1M97 47.5v.1M97 44.4l.1 .1M97.1 47.3v.2M97.1 47.6v1.3M97.5 48.9h1M97.6 45.7h-3.5v.2M97.6 44.5h-.5v.2"/>
<path d="M97.6 47.3v.2l-.6 .1M97.6 46.4v.9l.7 .1M97.6 46.4h-1.4h1.3v-.8h-3.8v.8h.6M97.6 47.5l.1 .1M97.7 44.4l-.1 .3M97.7 44.7l-.1 .1v1.6M98.3 48.2h.5zM98.3 47.6v1.3M98.4 47.6v1.3M98.6 47.6v.8l.2 .2 .8-.1v-.9M98.8 47.5v.1M98.8 47.3l-.1 .1"/>
<path d="M98.9 47.6v1.3M99 48.9h.1M99.2 47.3h.4h-.4v.3zM99.5 44.7l.1 .1M99.6 47.5l-.1 .1M99.7 47.6v1.3M99.8 47.6v1.3M100.1 48.9h1M100.5 43.3h.6M100.5 42.8v.2M100.5 43.4h.6M100.5 41.2h.2"/>
<path d="M100.5 42h.1M100.5 41.3h3.6M100.5 40.9l.1 .1M100.5 41.3h1.4M100.6 43.2v.1M100.6 43.2l-.1 .2M100.8 45.8h2.7M101 42v1.1h3M101.1 41.2v.9M101.1 43.1h.1M101.1 41.2l-.5 .1-.1 .1M101.1 41.2h.9v.8h.5"/>
<path d="M101.1 42.6h.9M101.1 42.1h.9M101.1 43.5h.4M101.1 42.7v.4M101.1 43.1h.9M101.5 47.6v1.3M101.5 41.3l-.1 .9h-.2v.6h.2l.1 .5M101.5 43.2h.4M101.5 43.4v.1M101.6 48.9h.1M101.6 42h.1M101.7 48.9h.1"/>
<path d="M101.7 42h.1M101.9 43.4l-.4 .1M101.9 43.2l.1 .1M101.9 43.5h.4M101.9 43.2v.1M102 42l-1.5 .1M102 41.2h2.5M102.2 47.6v1.3M102.3 43.3h1.2M102.3 43.4h1.2M102.3 41h-1.7v2.2M102.4 42.1v.5"/>
<path d="M102.5 48.9h.1M102.6 48.9h1M102.8 42h.2M102.9 42v.2h1.2v.7h.9v.2h-1.2M103 42h1.1M103 42.1h-1v.5M103 42v.2M103 47.6h.1M103 47.6h.6M103.1 41.3h1.3M103.3 42.2v.4h-1.3M103.4 43.3v.1"/>
<path d="M103.5 41h1.6M104 43.4l-.5 .1M104 47.6v1.3M104.1 48.9h.1M104.1 42.8l-.1 .1 .1 .2M104.1 42.2h1M104.1 42.9v.4M104.1 42.7h1M104.2 43.2l-.1-.2-.1 .3M104.2 47.6h.1M104.4 48.9h.1M104.6 45.8h2.4"/>
<path d="M104.8 47.6v1.3M104.9 42h.1M105 40.8v.2M105 43.1v.1M105 47.6h.1M105.1 41.3h.5M105.1 42h.1M105.1 42v-.8l-.1 .1v1.6h.1M105.1 43.2h.1M105.1 47.6h1.1M105.2 48.9h.1M105.2 48.9h1"/>
<path d="M105.6 41.3v.7h-5.1M105.7 41.9l-.1 .1M106.2 47.6h.1M106.6 47.6v1.3M107.3 47.6v1.3M107.5 47.6h.1M107.7 48.9h.1M107.7 47.6h1M108.2 45.8h2.6M108.7 47.6h.1M109 42.6h2.1M109.1 47.6v1.3"/>
<path d="M109.2 47.6l.1 .7h.9v-.7h.5M109.5 47.6h.1M109.8 41.4l.3 .3M109.8 47.6v1.3M110 41.6l1.2 .1 .1 1.1h-1.6M110.1 41.7v.2h1M110.1 41.7h1M110.3 47.6v1.3M111.1 41.7h.6v1h2.5M111.1 41.4v1.4M111.4 47.3h.5M111.4 41.4v1.4h-1.2l-.5 .3"/>
<path d="M111.6 43.2v-1.5v1.5M111.6 43.2h2.6M111.6 48.9h.1M111.7 47.6h.1M111.8 48.9h.1M111.9 43.4h.1M111.9 43.4h.5M111.9 46.2h1.9zM111.9 47.3h.1M111.9 46.2v1.1M112 43.4h.1M112 48.9h.1"/>
<path d="M112.1 43.2h.1M112.1 43.4h.1M112.1 47.5l-.3 .1M112.2 46.5v1.1zM112.2 48.9h.1M112.2 43.4h.1M112.2 46.5h1.7M112.2 46.4v.9M112.3 47.6h.1M112.3 43.4h.1M112.3 47.3h1.5M112.3 46.1l.1 1.1h.9l.1-1.1"/>
<path d="M112.3 46.5l.2 .2M112.4 47.1v.2v-.1M112.4 46.7l-.2 .4 .2 .1M112.4 47.6h.1M112.4 47.6h-.8v1.3M112.4 48.9h.1M112.4 47.6v1.3M112.5 46.7v.6M112.6 46.5v.2h-.1M112.6 47.3h.1M112.7 47.3h-.1M112.7 47.6h.1"/>
<path d="M112.7 47.6h1.4h-1.3M112.8 47.3h.6v.1h-.6zM112.8 47.1l-.1 .2M112.8 47.3v-.7l.4-.1 .1 .1v.7M112.9 47.6h.4M112.9 47.2l-.1 .1M112.9 47.2h.1M112.9 47.1l.2 .2M112.9 47.1h.2l.2 .2M113.2 47.1l-.3 .1M113.3 47.1v.2M113.3 46.7l.2 .4-.2 .1"/>
<path d="M113.5 46.5v.2l.3-.2M113.5 47h.1M113.5 47.3h.1M113.6 46.7v.6M113.8 47.3h-1.9l-.2 .3M113.8 47.3h.1M113.8 47.3l.2 .3M113.8 46.2v1.1M113.8 47.3h.5M113.9 46.5v1.1M113.9 46.5h-1.7M113.9 46.5h.1"/>
<path d="M113.9 46.4l.1 1.1M114 47.5l-.1 .1h-1.7M114 47.4l.2 .1M114 47.5l.3 .1M114.1 43.4l.9 .1M114.2 41.7h-3.9v.2h1.1v.8l-.9 .1-.4 .2v.2M114.2 42.1h.1M114.2 42.6h.1M114.2 42.9v.1M114.3 47.5h.1M114.3 47.5l.2 .1M114.3 47.3v.3h-2.7l.5-.2"/>
<path d="M115 43.4v.1M33 115.7h3.4M33 114h.2M33 113.7h.2M33 113.2h.2M33 113.3h.2M33 114.1h.2M33 113.6h.2M33 113.9h.2M33 113.8h.2M33.2 113.2h-.2h.2v1l-.2-.1 .2 .1h-.2M33.2 115.7v2.8"/>
<path d="M33.5 115.7v2.8M33.6 115.5l.3-.1-.2 .1 .2 .1zM33.7 116v.1l.3-.1v.1h-.3zM33.7 115.8h.2v.1l-.1-.1-.1 .2zM33.7 115.6l.2 .1-.2-.1v.1zM33.7 115.2v.1l.1-.1 .2 .1v-.1v.1h-.3zM33.7 114.6l.3 .2-.3 .1zM33.8 115.9h.1M33.7 115l.2-.1 .1 .2h-.3zM33.7 116.5h.5a.65 .65 0 0 1 .2 .6 .65 .65 0 0 1-.5 .5l-.3-.3v-.2l.3-.4 .1 .1-.2 .6 .3 .1 .3-.6-.4-.4h-.1l-.2 .3zM33.8 115l.2 .1h-.3zM33.8 114.7l.1 .1z"/>
<path d="M34.1 116l.3 .1h-.3zM34.1 115.8l.1 .1 .2-.1v.1l-.2 .1zM34.1 115.5l.1 .2 .2-.2v.2h-.3zM34.1 115l.3 .1-.3 .2zM34.2 115.3h.2v.2h-.3zM34.2 115.3l.2 .2h-.2zM34.2 115.1h.2zM34.5 107.5v.4M35.9 107.9h2.1M35.9 107.9h.1M36 115.7v1.8l.1 .3 3.3 2.3-.1 .3-2.7 1.7 .2 .3 2.8-1.9 .1-.4-.1-.4-1.1-.7M36.3 115.7v1.9l1.2 .8"/>
<path d="M36.4 112.9h1.6v1.8M37.1 107.6v.3M38 119.5v1.8h-1.6M38 115.9v2.4"/>
<circle cx="93.9" cy="53.5" r=".04"/>
<circle cx="33.8" cy="117.2" r=".07"/>
</g>
<!-- layer: Titleblock -->
<path d="M76.4 142.8h196.6v63.5h-196.6zM143 158.5h130M143 142.8v63.5M76.4 199.9h196.6M76.4 193.6h66.6M76.4 187.2h196.6M152.4 187.2v12.7M177.8 199.9v6.4M184.1 187.2v12.7M228.6 199.9v6.4M260.3 187.2v12.7" fill="none" stroke="#000" stroke-width=".36"/>
<!-- layer: FD_Dimensions -->
<g fill="none" stroke="#000" stroke-width=".25">
<path d="M116.6 48.9h34.2M136.6 50.5h14.2M149 53.5v3.1h-3.1M149 42.8v3M176.5 78.4h31.5M178.3 72.3v3.1M95.3 94.6h5M97 91.2h3.3M98.6 97.7v3M101.6 85.2h-3v3M136.6 91.2h11.1M145.9 94.3v9.5"/>
<path d="M176.5 85.9h32.5M178.3 88.9v3.1M145.9 109.4v9.5M95.2 123.7v7.4M98.3 129.3h10.3M121.4 129.3h10.4M134.8 123.7v7.4M136.6 122h11.1"/>
</g>
<path d="M148.5 45.8h1l-.5 3.1zM149 50.5l.5 3h-1zM177.8 75.4h1l-.5 3zM98.6 94.6l.5 3.1h-1.1zM98 88.2h1.1l-.5 3zM145.9 91.2l.5 3.1h-1zM178.3 85.9l.5 3h-1zM145.4 118.9h1l-.5 3.1zM95.2 129.3l3.1-.5v1zM131.8 128.8l3 .5-3 .5z" fill="#000" stroke="#000" stroke-width=".2"/>
<!-- layer: Leaders -->
<path d="M113.3 58.3l2.5-1.8-1.8 2.5zM116.4 45.2l.8 .6-2.4 2zM206.1 84.1l2.8 1.2-.5 .9zM39.7 120.3l2.6 1.7-.7 .7z" fill="#000" stroke="#000" stroke-width=".2"/>
<path d="M127.4 36.7h-3l-7.6 8.8M113.7 58.6l-8.9 8.9h-3.1M208.7 85.7l10.2 6.5h3M41.9 122.4l5.8 5.4h3" fill="none" stroke="#000" stroke-width=".25"/>
<!-- layer: Detail Boundary -->
<path d="M87.1 53.3l1.8 .3M88.9 54.4a5.8 5.8 0 0 0 5.8 5.8M90 51l-.8 1.6M92.9 48.9l-1.7 .8M94.6 48.6a5.8 5.8 0 0 1 5.8 5.8M98 59.1l-1.5 .8M100.1 56.2l-.8 1.6" fill="none" stroke="#000" stroke-width=".25"/>
<!-- layer: Border -->
<path d="M6.3 9.7h266.7v196.6h-266.7zM139.7 3.3v6.4l2.2-3.8h-4.4l2.2 3.8M0 108h6.3l-3.8-2.2v4.4l3.8-2.2M273 108l3.8 2.2v-4.4l-3.8 2.2h6.4M139.7 206.3l-2.2 3.8h4.4l-2.2-3.8v6.3" fill="none" stroke="#000" stroke-width=".25"/>
<g font-size="8.5">
<text x="78.3" y="55.6">A</text>
<text x="21.3" y="150.8">DETAIL A</text>
<text x="144.3" y="156">SJSU Robotics Third Eye</text>
<text x="19.4" y="161">SCALE 2:1</text>
<text x="144.3" y="171">ESPCAM ASSEMBLY</text>
</g>
<g font-size="4.8">
<text x="29.4" y="17.5">SHADED</text>
<text x="29" y="22.6">ISO VIEW</text>
<text x="110.8" y="32.6">RIGHT</text>
<text x="128.5" y="38.2">XIAO ESP SENSE</text>
<text x="150.7" y="53.9">PCB Thickness 1.6</text>
<text x="86.4" y="69">BP-70A</text>
<text x="195.4" y="71.4">FRONT</text>
<text x="223.4" y="80.4">FRONT PCB</text>
<text x="117.3" y="87.3">BOTTOM</text>
<text x="223.8" y="85.7">Thickness 1.2</text>
<text x="223" y="93.9">0.1 Clearance</text>
<text x="222.8" y="99.2">Reccomended</text>
<text x="51.6" y="129.3">BT Contact</text>
<text x="51.8" y="134.5">Orientation</text>
<text x="77" y="148.6">UNITS IN MM</text>
<text x="77" y="153.8">INCLUDED STEP FILES:</text>
<text x="77" y="158.9">BP-70A BATTERY</text>
<text x="77.2" y="164.1">Seeed Studio</text>
<text x="77.3" y="169.3">XIAO-ESP32-S3-Sense</text>
<text x="77" y="174.6">BT (CONN-SMD_BC-12-4P)</text>
<text x="77" y="184.8">MISSING: OV5640 CAM MODULE</text>
</g>
<g font-size="4.3">
<text x="136.6" y="58.1">1.60</text>
<text x="174.1" y="83.7">7.43</text>
<text x="102.7" y="86.7">3.37</text>
<text x="140.6" y="108.1">30.73</text>
<text x="109.7" y="130.8">39.62</text>
<text x="144.3" y="185.2">PCB and Enclosure not designed</text>
<text x="146.3" y="197.7">A</text>
<text x="185.4" y="197.7">1</text>
<text x="265.5" y="197.7">0</text>
<text x="158.2" y="204.6">1:1</text>
<text x="243.8" y="204.6">1/1</text>
</g>
<g font-size="3.5">
<text x="144.3" y="146.6">PROJECT</text>
<text x="144.3" y="162.3">TITLE</text>
<text x="77.7" y="191.7">APPROVED</text>
<text x="143.7" y="191">SIZE</text>
<text x="163.1" y="191">CODE</text>
<text x="185.4" y="191">DWG NO</text>
<text x="263" y="191">REV</text>
<text x="77.7" y="198">CHECKED</text>
<text x="77.7" y="204.4">DRAWN</text>
<text x="99" y="204.4">Brandon Claveria 9/21/2023</text>
<text x="144.5" y="204.4">SCALE</text>
<text x="179" y="204.4">WEIGHT</text>
<text x="229.8" y="204.4">SHEET</text>
</g>
</svg>
